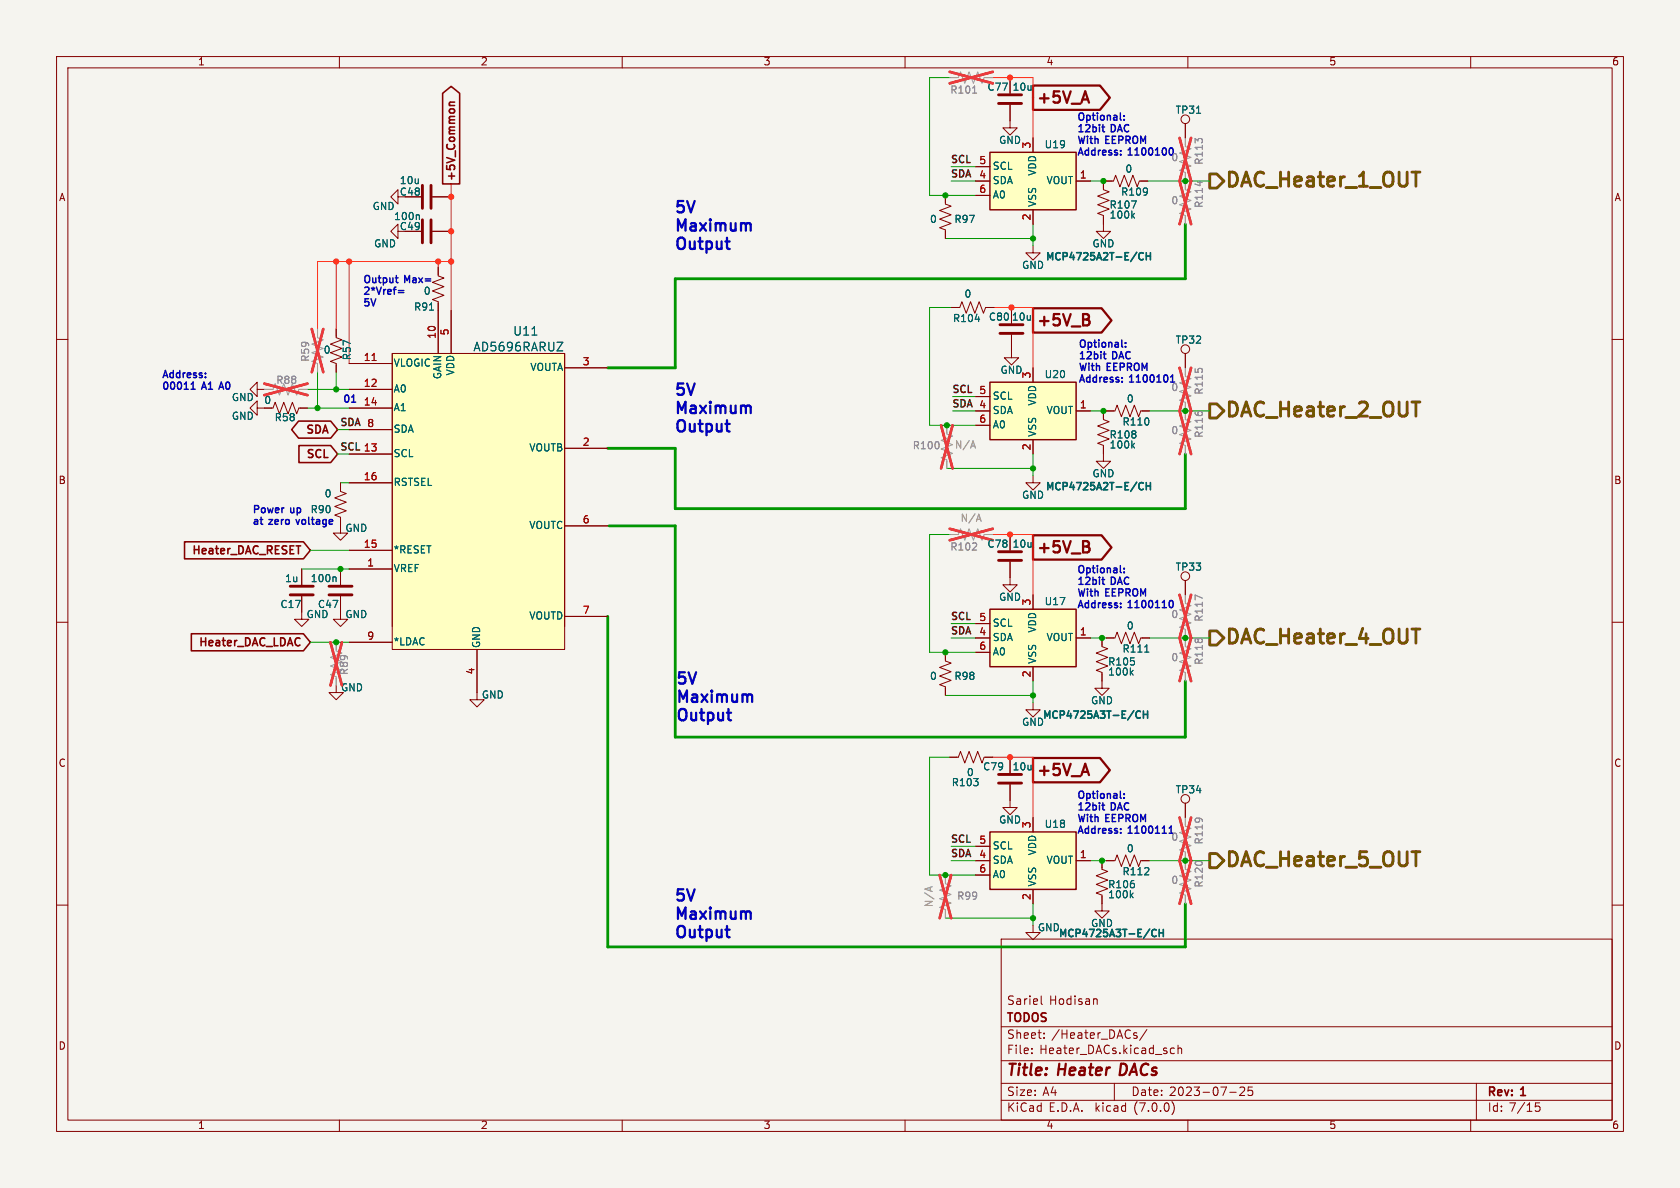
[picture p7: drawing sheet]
<svg xmlns="http://www.w3.org/2000/svg" width="297mm" height="210mm" viewBox="0 0 297 210" stroke-linecap="round" stroke-linejoin="round" font-family="sans-serif">
<path d="M0 0h297v210h-297z" fill="#f5f4ef" stroke="#f5f4ef" stroke-width=".18"/>
<g fill="none" stroke="#840000" stroke-width=".18">
<path d="M10 10h277v190h-277zM12 12h273v186h-273zM60 10v2M110 10v2M160 10v2M178.6 18.5v4.1h1.2l-1.2 1.3-1.3-1.3h1.3M178.6 13.7v2.8M210 10v2M260 10v2M70.4 34.8v-1.3l-1.3 1.3 1.3 1.3v-1.3h4M76.5 34.8h2.7M167.1 34.5v1.6l1 .3-2 .8 2 .8-2 .7 2 .8-2 .8 1 .3v1.6"/>
<path d="M172.5 32h2.5M172.5 29.5h2.5M172.5 34.5h2.5M182.6 24.4v2.5M182.6 37.1v2.5M190.2 32h2.6M195.1 32v1.5l1 .4-2 .8 2 .7-2 .8 2 .8-2 .7 1 .4v2.8h1.2l-1.2 1.3-1.3-1.3h1.3M195.3 32h1.5l.4-1 .8 2 .8-2 .7 2 .8-2 .7 2 .4-1h1.5M209.5 21.8v2.6M10 60h2M59.4 58.2v1.5l1.1 .4-2.1 .7 2.1 .8-2.1 .8 2.1 .7-2.1 .8 1 .4v1.5M70.4 40.9v-1.3l-1.3 1.3 1.3 1.3v-1.3h4"/>
<path d="M76.5 40.9h2.7M77.5 47.2v1.6l1 .3-2 .8 2 .8-2 .7 2 .8-2 .8 1 .3v9.2M79.8 54.9v7.6M168.1 54.4h1.6l.4-1.1 .7 2.1 .8-2.1 .7 2.1 .8-2.1 .8 2.1 .3-1h1.6M178.8 59.2v4h1.3l-1.3 1.3-1.3-1.3h1.3M178.8 54.4v2.8M182.6 43.4v1.3h1.3l-1.3 1.3-1.2-1.3h1.2M285 60h2M45.5 72.1v-1.2l-1.3 1.2 1.3 1.3v-1.3h1.2M45.5 68.8v-1.2l-1.3 1.2 1.3 1.3v-1.3h1.2M48 72.1h.3l.3-1 .8 2.1 .8-2.1 .7 2.1 .8-2.1 .8 2.1 .3-1.1h1.6M61.7 64.3h7.6"/>
<path d="M61.7 68.8h7.6M61.7 72.1h7.6M61.7 75.9h7.6M69.3 62.5h30.5v52.3h-30.5zM69.3 62.5v48.2M99.8 62.5v48.2M99.8 79.2h7.6M99.8 65h7.6M172.5 72.6h2.5M172.5 70.1h2.5M172.5 75.2h2.5M182.6 65v2.6"/>
<path d="M182.6 77.7v2.6M190.2 72.6h2.6M195.1 72.6v1.6l1 .3-2 .8 2 .8-2 .7 2 .8-2 .8 1 .3v2.8h1.2l-1.2 1.3-1.3-1.3h1.3M195.6 72.6h1.5l.4-1 .7 2.1 .8-2.1 .8 2.1 .7-2.1 .8 2.1 .4-1.1h1.5M209.5 62.5v2.5M60.2 85.3v1.6l1 .3-2 .8 2 .8-2 .7 2 .8-2 .8 1 .3v2.8h1.3l-1.3 1.3-1.3-1.3h1.3M61.7 80.3h7.6M61.7 97.3h7.6M61.7 85.3h7.6M99.8 93h7.6M178.6 99.3v4.1h1.2l-1.2 1.2-1.3-1.2h1.3M178.6 94.5v2.8"/>
<path d="M182.6 84.1v1.2h1.3l-1.3 1.3-1.2-1.3h1.2M10 110h2M53.3 105.4v4.1h1.3l-1.3 1.2-1.2-1.2h1.2M53.3 100.6v2.8M60.2 105.4v4.1h1.3l-1.3 1.2-1.3-1.2h1.3M60.2 100.6v2.8M61.7 100.6h7.6M61.7 113.5h7.6M84.3 114.8v8.9h1.3l-1.3 1.3-1.2-1.3h1.2M99.8 109h7.6M167.1 115.3v1.5l1 .4-2 .8 2 .7-2 .8 2 .8-2 .7 1 .4v1.5M172.5 112.8h2.5"/>
<path d="M172.5 110.2h2.5M172.5 115.3h2.5M182.6 105.2v2.5M182.6 117.9v2.5M190.2 112.8h2.6M194.8 112.8v1.5l1 .4-2 .7 2 .8-2 .8 2 .7-2 .8 1 .4v2.8h1.3l-1.3 1.2-1.3-1.2h1.3M195.6 112.8h1.5l.4-1 .7 2 .8-2 .8 2 .7-2 .8 2 .4-1h1.5M209.5 102.6v2.6M285 110h2M59.4 121.2v1.2h1.3l-1.3 1.3-1.2-1.3h1.2M167.9 133.9h1.5l.4-1.1 .8 2.1 .7-2.1 .8 2.1 .7-2.1 .8 2.1 .4-1h1.5M178.6 138.7v4h1.2l-1.2 1.3-1.3-1.3h1.3"/>
<path d="M178.6 133.9v2.8M182.6 124.2v1.3h1.3l-1.3 1.2-1.2-1.2h1.2M10 160h2M172.5 152.1h2.5M172.5 149.6h2.5M172.5 154.7h2.5M182.6 144.5v2.6M182.6 157.2v2.6M190.2 152.1h2.6M194.8 152.1v1.6l1 .4-2 .7 2 .8-2 .7 2 .8-2 .8 1 .3v2.8h1.3l-1.3 1.3-1.3-1.3h1.3M195.6 152.1h1.5l.4-1 .7 2.1 .8-2.1 .8 2.1 .7-2.1 .8 2.1 .4-1.1h1.5M209.5 142v2.5"/>
<path d="M285 160h2M177 166h108v32h-108zM182.6 163.6v1.2h1.3l-1.3 1.3-1.2-1.3h1.2M184.1 176.1v1.2l.2 .3M193.5 176.6h.3l.2 .2v.8M60 198v2M110 198v2M160 198v2M177 194.5h108M177 191.5h108M177 187.5h108M177 181.5h108"/>
<path d="M182.4 186.1v.2M182.4 185.3v.2M184.6 183.4v.2M184.6 182.6v.2M197 191.5v3M200.6 182.6h.4M200.6 183.1h.4v.2l-.2 .3h-.3M202.8 182l-1.3 1.9M207 186.2h.6M207 185.3h.6M207.2 194.8a1.74 1.74 0 0 1 0 2.2M208.3 185.4l.2-.1h.3l.1 1"/>
<path d="M208.3 184.8v1.5M210 198v2M217.4 193.1h1.1M219.2 192.3l.6-.1 .2 .1v.3l-.9 1.1h.9M221.4 192.2h-.7l-.1 .7 .2-.2 .5 .1 .2 .2-.1 .5-.2 .2-.6-.2M260 198v2M261 191.5v6.5M271.5 195h.7M271.5 195.6l.5-.1 .3 .3-.2 .6h-.6"/>
<circle cx="209.5" cy="21.1" r=".76"/>
<circle cx="209.5" cy="61.7" r=".76"/>
<circle cx="209.5" cy="101.9" r=".76"/>
<circle cx="209.5" cy="141.2" r=".76"/>
</g>
<g fill="none" stroke="#9c9b98" stroke-width=".18">
<path d="M167.9 13.7h1.5l.4-1 .8 2 .7-2 .8 2 .7-2 .8 2 .4-1h1.5M209.5 24.4v1.5l1.1 .4-2.1 .8 2.1 .7-2.1 .8 2.1 .7-2.1 .8 1 .4v3l1.1 .4-2.1 .8 2.1 .7-2.1 .8 2.1 .8-2.1 .7 1 .4v1.5M56.1 58.2v1.5l1 .4-2 .7 2 .8-2 .8 2 .7-2 .8 1 .4v1.5M46.7 68.8h1.6l.3-1 .8 2.1 .8-2.1 .7 2.1 .8-2.1 .8 2.1 .3-1.1h1.6M167.4 75.2v1.5l1 .4-2 .8 2 .7-2 .8 2 .7-2 .8 1 .4v1.5M171.7 78.8h.6M172 77.9l.4 1.3M209.5 65v1.5l1.1 .4-2.1 .8 2.1 .8-2.1 .7 2.1 .8-2.1 .7 1 .4v3.1l1.1 .3-2.1 .8 2.1 .8-2.1 .7 2.1 .8-2.1 .8 1 .3v1.6M167.9 94.5h1.5l.4-1 .8 2 .7-2 .8 2 .7-2 .8 2 .4-1h1.5M172.7 91.8h.6M173 90.9l.5 1.3M59.4 113.5v1.6l1.1 .3-2.1 .8 2.1 .8-2.1 .7 2.1 .8-2.1 .8 1 .3v1.6"/>
<path d="M209.5 105.2v1.5l1.1 .4-2.1 .7 2.1 .8-2.1 .7 2.1 .8-2.1 .8 1 .4v3l1.1 .4-2.1 .7 2.1 .8-2.1 .8 2.1 .7-2.1 .8 1 .4v1.5M164.4 156.9v.6M164.8 156.7l-1.3 .5M167.1 154.7v1.5l1 .4-2 .8 2 .7-2 .8 2 .7-2 .8 1 .4v1.5M209.5 144.5v1.6l1.1 .3-2.1 .8 2.1 .8-2.1 .7 2.1 .8-2.1 .7 1 .4v3.1l1.1 .4-2.1 .7 2.1 .8-2.1 .7 2.1 .8-2.1 .8 1 .3v1.6"/>
</g>
<g fill="none" stroke="#eb3a3d" stroke-width=".46">
<path d="M167.9 12.7l7.6 2M175.5 12.7l-7.6 2M208.5 24.4l2.1 7.6-2.1 7.6M210.6 24.4l-2.1 7.6 2.1 7.6M55.1 58.2l2 7.6M57.1 58.2l-2 7.6M46.7 67.8l7.7 2.1M54.4 67.8l-7.7 2.1M166.4 75.2l2 7.6M168.4 75.2l-2 7.6M208.5 65l2.1 7.6-2.1 7.7M210.6 65l-2.1 7.6 2.1 7.7"/>
<path d="M167.9 93.5l7.6 2M175.5 93.5l-7.6 2M58.4 113.5l2.1 7.7M60.5 113.5l-2.1 7.7M208.5 105.2l2.1 7.6-2.1 7.6M210.6 105.2l-2.1 7.6 2.1 7.6M166.1 154.7l2 7.6M168.1 154.7l-2 7.6M208.5 144.5l2.1 7.6-2.1 7.7M210.6 144.5l-2.1 7.6 2.1 7.7"/>
</g>
<g fill="none" stroke="#840000" stroke-width=".51">
<path d="M176.5 18.3h4.1M176.5 16.8h4.1M74.7 32.8v4M74.7 38.9v4M76.2 32.8v4M76.2 38.9v4M176.8 58.9h4M176.8 57.4h4M176.5 99.1h4.1M176.5 97.5h4.1M51.3 105.2h4.1M51.3 103.6h4.1"/>
<path d="M58.2 105.2h4M58.2 103.6h4M176.5 138.4h4.1M176.5 136.9h4.1"/>
</g>
<path d="M171.9 16.5h.8" fill="none" stroke="#939391" stroke-width=".18"/>
<g fill="none" stroke="#006464" stroke-width=".18">
<path d="M74 38l.1 .2v.6M200.2 38.1l.4 .5M200.6 37.7l-.5 .5M94.1 59.2h.8M98.5 60.5h1l-1 1.5h1M200.2 78.7l.4 .5M200.6 78.4l-.5 .4M59.2 102l.2 .2v.6M200 118.9l.3 .4M200.3 118.5l-.5 .5M202.4 115.3h.7M200 158.2l.3 .5"/>
<path d="M200.3 157.9l-.5 .4"/>
</g>
<g fill="#ffffc2" stroke="#ffffc2" stroke-width=".18">
<path d="M175 26.9h15.2v10.2h-15.2z"/>
<path d="M175 107.7h15.2v10.2h-15.2z"/>
<path d="M69.3 62.5h30.5v52.3h-30.5z"/>
<path d="M175 67.6h15.2v10.1h-15.2z"/>
<path d="M175 147.1h15.2v10.1h-15.2z"/>
</g>
<path d="M175 26.9h15.2v10.2h-15.2zM175 67.6h15.2v10.1h-15.2zM175 107.7h15.2v10.2h-15.2zM175 147.1h15.2v10.1h-15.2z" fill="none" stroke="#840000" stroke-width=".25"/>
<g fill="none" stroke="#006464" stroke-width=".25">
<path d="M202.1 44.8a.6 .6 0 0 0-.8 .4 .6 .6 0 0 0 .6 .7l.2-.1M202.7 44.7v1.2M202.7 45.3h.7M203.4 44.7v1.2M202.1 85.4a.6 .6 0 0 0-.8 .4 .6 .6 0 0 0 .6 .8l.2-.1M202.7 85.3v1.3M202.7 85.9h.7M203.4 85.3v1.3M201.6 125.8a.6 .6 0 0 0-.8 .4 .6 .6 0 0 0 .6 .8l.2-.2M202.1 125.7v1.3M202.1 126.3h.8M202.9 125.7v1.3"/>
<path d="M204.4 164.4a.6 .6 0 0 0-.8 .4 .6 .6 0 0 0 .6 .8l.2-.2M204.9 164.3v1.3M204.9 164.9h.8M205.7 164.3v1.3"/>
</g>
<path d="M65.8 63.7h.7" fill="none" stroke="#a90000" stroke-width=".18"/>
<path d="M213.9 30.8h1.2l1.3 1.2-1.3 1.3h-1.2zM213.9 71.4h1.2l1.3 1.2-1.3 1.3h-1.2zM213.9 111.5h1.2l1.3 1.3-1.3 1.2h-1.2zM213.9 150.9h1.2l1.3 1.2-1.3 1.3h-1.2z" fill="none" stroke="#725600" stroke-width=".5"/>
<path d="M182.6 15.1h11.9l1.7 2.2-1.7 2.1h-11.9zM182.6 54.5h12.1l1.8 2.1-1.8 2.2h-12.1zM182.6 94.6h12.1l1.8 2.2-1.8 2.1h-12.1zM182.6 134h11.9l1.7 2.1-1.7 2.2h-11.9z" fill="none" stroke="#840000" stroke-width=".4"/>
<path d="M78.3 16.5l1.5-1.2 1.5 1.2v16h-3zM80.4 18.1h-.8l-.2 .2v.2M52.8 74.4h5.7l1.2 1.5-1.2 1.6h-5.7l-1.2-1.6zM52.8 78.8h5.7l1.2 1.5-1.2 1.5h-5.7zM32.6 95.8h21l1.3 1.5-1.3 1.5h-21zM33.8 112h19.8l1.3 1.5-1.3 1.5h-19.8z" fill="none" stroke="#840000" stroke-width=".28"/>
<g fill="none" stroke="#0000c2" stroke-width=".25">
<path d="M195.2 23.3h.1M198.7 21.1v.1M198.7 20.5v.1M207 26.1l.3 .2 .1 .6M70.4 51.4h1M70.4 51.7h1M33.8 68.8h.7M33.9 67.8l.2-.3v1.3M195.4 63.4h.1M199 61.2v.2M199 60.6v.1M206.9 67.5h.8"/>
<path d="M206.9 66.6l.4-.3v1.2M195.2 103.3h.1M198.7 100.5v.1M198.7 101.1v.1M207 106.1a.68 .68 0 0 1 .4 .7 .68 .68 0 0 1-.4 .6M195.2 143.2h.1M198.7 140.3v.2M198.7 141v.1M206.7 146.4l.3-.4v1.3"/>
</g>
<g fill="none" stroke="#009600" stroke-width=".18">
<path d="M167.9 13.7h-3.6v20.8h8.2M168.1 32h4.4M168.1 29.5h4.4M182.6 39.6v3.8M192.8 32h2.5M202.9 32h11M167.1 42.2h15.5M168.1 54.4h-3.8v20.8h8.2M54.4 68.8h7.3M54.4 72.1h7.3M56.1 65.8v6.3M59.4 65.8v3"/>
<path d="M168.4 72.6h4.1M168.4 70.1h4.1M192.8 72.6h2.8M203.2 72.6h10.7M54.9 97.3h6.8M60.2 85.3h1.5M107.4 93h.3M167.4 82.8h15.2M167.9 94.5h-3.6v20.8h8.2M182.6 80.3v3.8M53.3 100.6h8.4M54.9 113.5h6.8"/>
<path d="M168.1 110.2h4.4M168.1 112.8h4.4M192.8 112.8h2.8M203.2 112.8h10.7M167.1 122.9h15.5M167.9 133.9h-3.6v20.8h8.2M182.6 120.4v3.8M168.1 152.1h4.4M168.1 149.6h4.4M182.6 159.8v3.8M192.8 152.1h2.8M203.2 152.1h10.7"/>
<path d="M167.1 162.3h15.5"/>
</g>
<path d="M175.5 13.7h7.1v10.7M79.2 34.8h.6M79.8 32.5v22.4M59.4 46.2v12M61.7 46.2v18.1M77.5 46.2v1M79.2 40.9h.6M79.8 46.2h-23.7v12M175.8 54.4h6.8v10.6M175.5 94.5h7.1v10.7M175.5 133.9h7.1v10.6" fill="none" stroke="#ff2e17" stroke-width=".18"/>
<path d="M209.5 39.6v9.7h-90.1v15.7h-12M107.4 79.2h12v10.7h90.1v-9.6M107.7 93h11.7v37.3h90.1v-9.9M107.4 109v58.4h102.1v-7.6" fill="none" stroke="#009600" stroke-width=".5"/>
<g fill="#ff2e17" stroke="#ff2e17" stroke-width=".18">
<circle cx="178.6" cy="13.7" r=".46"/>
<circle cx="178.6" cy="94.5" r=".46"/>
<circle cx="178.8" cy="54.4" r=".46"/>
<circle cx="59.4" cy="46.2" r=".46"/>
<circle cx="61.7" cy="46.2" r=".46"/>
<circle cx="77.5" cy="46.2" r=".46"/>
<circle cx="79.8" cy="34.8" r=".46"/>
<circle cx="79.8" cy="46.2" r=".46"/>
<circle cx="79.8" cy="40.9" r=".46"/>
<circle cx="178.6" cy="133.9" r=".46"/>
</g>
<g fill="#009600" stroke="#009600" stroke-width=".18">
<circle cx="167.1" cy="34.5" r=".46"/>
<circle cx="182.6" cy="42.2" r=".46"/>
<circle cx="195.1" cy="32" r=".46"/>
<circle cx="59.4" cy="68.8" r=".46"/>
<circle cx="56.1" cy="72.1" r=".46"/>
<circle cx="59.4" cy="113.5" r=".46"/>
<circle cx="60.2" cy="100.6" r=".46"/>
<circle cx="167.4" cy="75.2" r=".46"/>
<circle cx="167.1" cy="115.3" r=".46"/>
<circle cx="182.6" cy="82.8" r=".46"/>
<circle cx="195.1" cy="72.6" r=".46"/>
<circle cx="182.6" cy="122.9" r=".46"/>
<circle cx="209.5" cy="152.1" r=".46"/>
<circle cx="194.8" cy="152.1" r=".46"/>
<circle cx="182.6" cy="162.3" r=".46"/>
<circle cx="167.1" cy="154.7" r=".46"/>
<circle cx="209.5" cy="72.6" r=".46"/>
<circle cx="209.5" cy="112.8" r=".46"/>
<circle cx="194.8" cy="112.8" r=".46"/>
<circle cx="209.5" cy="32" r=".46"/>
</g>
<g font-size="3.5" fill="#725600">
<text x="216.7" y="33.9">DAC_Heater_1_OUT</text>
<text x="216.7" y="74.5">DAC_Heater_2_OUT</text>
<text x="216.7" y="114.7">DAC_Heater_4_OUT</text>
<text x="216.7" y="154">DAC_Heater_5_OUT</text>
</g>
<g font-size="2.8" fill="#840000">
<text x="183.4" y="18.9">+5V_A</text>
<text x="183.4" y="58.3">+5V_B</text>
<text x="183.4" y="98.4">+5V_B</text>
<text x="183.4" y="137.8">+5V_A</text>
<text x="178" y="190.8">Title:</text>
<text x="187.1" y="190.8">Heater</text>
<text x="198.6" y="190.8">DACs</text>
</g>
<g font-size="2.8" fill="#0000c2">
<text x="119.4" y="38">5V</text>
<text x="119.4" y="41.2">Maximum</text>
<text x="119.4" y="44.5">Output</text>
<text x="119.4" y="70.2">5V</text>
<text x="119.4" y="73.5">Maximum</text>
<text x="119.4" y="76.7">Output</text>
<text x="119.6" y="121.3">5V</text>
<text x="119.6" y="124.5">Maximum</text>
<text x="119.6" y="127.8">Output</text>
<text x="119.4" y="159.6">5V</text>
<text x="119.4" y="162.9">Maximum</text>
<text x="119.4" y="166.1">Output</text>
</g>
<g font-size="2.1" fill="#006464">
<text x="90.7" y="59.6">U11</text>
<text x="83.6" y="62.4">AD5696RARUZ</text>
</g>
<g font-size="2.1" fill="#840000">
<text x="178" y="177.9">Sariel</text>
<text x="185.5" y="177.9">Hodisan</text>
<text x="178" y="183.9">Sheet:</text>
<text x="178" y="181.1">TODOS</text>
<text x="185.9" y="183.9">/Heater_DACs/</text>
<text x="178" y="186.6">File:</text>
<text x="183.8" y="186.6">Heater_DACs.kicad_sch</text>
<text x="178" y="196.8">KiCad</text>
<text x="178" y="194">Size:</text>
<text x="184.3" y="194">A4</text>
<text x="185.4" y="196.8">E.D.A.</text>
<text x="193.7" y="196.8">kicad</text>
<text x="200" y="194">Date:</text>
<text x="200.6" y="196.8">(7.0.0)</text>
<text x="206.7" y="194">2023-07-25</text>
<text x="263" y="194.2">Rev:</text>
<text x="263" y="196.8">Id: 7/15</text>
<text x="269" y="194.2">1</text>
</g>
<g font-size="1.9" fill="#840000">
<text x="80.9" y="32" transform="rotate(-90 80.9 32)">+5V_Common</text>
<text x="53.8" y="77.1">SDA</text>
<text x="53.8" y="81.4">SCL</text>
<text x="33.6" y="98.4">Heater_DAC_RESET</text>
<text x="34.8" y="114.7">Heater_DAC_LDAC</text>
</g>
<g font-size="1.8" fill="#840000">
<text x="35" y="11.8">1</text>
<text x="85" y="11.8">2</text>
<text x="135" y="11.8">3</text>
<text x="185" y="11.8">4</text>
<text x="235" y="11.8">5</text>
<text x="285" y="11.8">6</text>
<text x="10.4" y="35.8">A</text>
<text x="285.4" y="35.8">A</text>
<text x="46.7" y="71.7">0</text>
<text x="10.3" y="85.8">B</text>
<text x="285.3" y="85.8">B</text>
<text x="10.3" y="135.8">C</text>
<text x="285.3" y="135.8">C</text>
<text x="10.3" y="185.8">D</text>
<text x="285.3" y="185.8">D</text>
<text x="35" y="199.8">1</text>
<text x="85" y="199.8">2</text>
<text x="135" y="199.8">3</text>
<text x="185" y="199.8">4</text>
<text x="235" y="199.8">5</text>
<text x="285" y="199.8">6</text>
</g>
<g font-size="1.8" fill="#939391">
<text x="167.9" y="16.8">R101</text>
<text x="207" y="28.8">0</text>
<text x="212.9" y="29.2" transform="rotate(-90 212.9 29.2)">R113</text>
<text x="207" y="36.4">0</text>
<text x="212.9" y="36.8" transform="rotate(-90 212.9 36.8)">R114</text>
<text x="54.9" y="64" transform="rotate(-90 54.9 64)">R59</text>
<text x="48.8" y="68.1">R88</text>
<text x="207" y="69.4">0</text>
<text x="212.9" y="69.8" transform="rotate(-90 212.9 69.8)">R115</text>
<text x="207" y="77">0</text>
<text x="212.9" y="77.5" transform="rotate(-90 212.9 77.5)">R116</text>
<text x="161.3" y="79.7">R100</text>
<text x="167.9" y="97.6">R102</text>
<text x="207" y="109.5">0</text>
<text x="212.9" y="110" transform="rotate(-90 212.9 110)">R117</text>
<text x="61.8" y="119.4" transform="rotate(-90 61.8 119.4)">R89</text>
<text x="207" y="117.2">0</text>
<text x="212.9" y="117.6" transform="rotate(-90 212.9 117.6)">R118</text>
<text x="207" y="148.9">0</text>
<text x="212.9" y="149.3" transform="rotate(-90 212.9 149.3)">R119</text>
<text x="169.2" y="159.3">R99</text>
<text x="207" y="156.5">0</text>
<text x="212.9" y="157" transform="rotate(-90 212.9 157)">R120</text>
</g>
<g font-size="1.8" fill="#006464">
<text x="174.5" y="16.3">C77</text>
<text x="179" y="16.3">10u</text>
<text x="207.8" y="20.4">TP31</text>
<text x="176.6" y="25.7">GND</text>
<text x="184.6" y="26.5">U19</text>
<text x="70.6" y="34.9">C48</text>
<text x="70.6" y="32.8">10u</text>
<text x="175.5" y="32.8">SDA</text>
<text x="175.5" y="30.3">SCL</text>
<text x="175.5" y="35.4">A0</text>
<text x="183.5" y="31.2" transform="rotate(-90 183.5 31.2)">VDD</text>
<text x="184.9" y="32.8">VOUT</text>
<text x="198.1" y="34.9">R109</text>
<text x="198.9" y="30.8">0</text>
<text x="65.8" y="37.4">GND</text>
<text x="69.6" y="39.2">100n</text>
<text x="70.6" y="41">C49</text>
<text x="164.3" y="39.7">0</text>
<text x="168.7" y="39.7">R97</text>
<text x="183.5" y="36.6" transform="rotate(-90 183.5 36.6)">VSS</text>
<text x="196.1" y="37.1">R107</text>
<text x="196.1" y="38.9">100k</text>
<text x="66.1" y="44">GND</text>
<text x="180.6" y="47.8">GND</text>
<text x="184.7" y="46.4">MCP4725A2T-E/CH</text>
<text x="193.1" y="44">GND</text>
<text x="74.9" y="52.4">0</text>
<text x="170.4" y="52.9">0</text>
<text x="73.1" y="55.2">R91</text>
<text x="168.4" y="57.2">R104</text>
<text x="174.8" y="57">C80</text>
<text x="178.8" y="57">10u</text>
<text x="57.2" y="62.8">0</text>
<text x="62.3" y="63.7" transform="rotate(-90 62.3 63.7)">R57</text>
<text x="69.6" y="65.1">VLOGIC</text>
<text x="93.6" y="65.8">VOUTA</text>
<text x="207.8" y="61">TP32</text>
<text x="40.9" y="71.2">GND</text>
<text x="69.6" y="69.7">A0</text>
<text x="78.3" y="67.2" transform="rotate(-90 78.3 67.2)">GAIN</text>
<text x="80.6" y="66.5" transform="rotate(-90 80.6 66.5)">VDD</text>
<text x="175.5" y="70.9">SCL</text>
<text x="176.8" y="66.4">GND</text>
<text x="183.5" y="71.8" transform="rotate(-90 183.5 71.8)">VDD</text>
<text x="184.6" y="67.1">U20</text>
<text x="199.1" y="71.4">0</text>
<text x="40.9" y="74.5">GND</text>
<text x="48.5" y="74.7">R58</text>
<text x="69.6" y="73">A1</text>
<text x="69.6" y="76.8">SDA</text>
<text x="175.5" y="73.5">SDA</text>
<text x="175.5" y="76">A0</text>
<text x="183.5" y="77.2" transform="rotate(-90 183.5 77.2)">VSS</text>
<text x="184.9" y="73.5">VOUT</text>
<text x="196.1" y="77.8">R108</text>
<text x="198.4" y="75.5">R110</text>
<text x="69.6" y="81.1">SCL</text>
<text x="93.5" y="80.1">VOUTB</text>
<text x="196.1" y="79.6">100k</text>
<text x="57.3" y="88.2">0</text>
<text x="69.6" y="86.2">RSTSEL</text>
<text x="180.6" y="88.5">GND</text>
<text x="184.7" y="87.1">MCP4725A2T-E/CH</text>
<text x="193.1" y="84.6">GND</text>
<text x="54.9" y="91">R90</text>
<text x="61" y="94.3">GND</text>
<text x="93.5" y="93.8">VOUTC</text>
<text x="69.6" y="101.4">VREF</text>
<text x="69.6" y="98.1">*RESET</text>
<text x="174.5" y="97.1">C78</text>
<text x="179" y="97.1">10u</text>
<text x="207.8" y="101.2">TP33</text>
<text x="49.5" y="107.8">C17</text>
<text x="50.3" y="103.2">1u</text>
<text x="54.9" y="103.2">100n</text>
<text x="56.1" y="107.8">C47</text>
<text x="176.6" y="106.5">GND</text>
<text x="184.6" y="107.3">U17</text>
<text x="54.1" y="109.5">GND</text>
<text x="61" y="109.5">GND</text>
<text x="93.5" y="109.8">VOUTD</text>
<text x="175.5" y="113.6">SDA</text>
<text x="175.5" y="111.1">SCL</text>
<text x="183.5" y="112" transform="rotate(-90 183.5 112)">VDD</text>
<text x="184.9" y="113.6">VOUT</text>
<text x="199.1" y="111.6">0</text>
<text x="69.6" y="114.4">*LDAC</text>
<text x="85.2" y="114.6" transform="rotate(-90 85.2 114.6)">GND</text>
<text x="175.5" y="116.1">A0</text>
<text x="183.5" y="117.3" transform="rotate(-90 183.5 117.3)">VSS</text>
<text x="195.8" y="117.9">R105</text>
<text x="195.8" y="119.7">100k</text>
<text x="198.4" y="115.6">R111</text>
<text x="60.2" y="122.5">GND</text>
<text x="85.1" y="123.8">GND</text>
<text x="164.3" y="120.5">0</text>
<text x="168.7" y="120.5">R98</text>
<text x="192.8" y="124.8">GND</text>
<text x="180.6" y="128.6">GND</text>
<text x="184.2" y="127.4">MCP4725A3T-E/CH</text>
<text x="170.9" y="137.5">0</text>
<text x="173.7" y="136.5">C79</text>
<text x="179" y="136.5">10u</text>
<text x="168.2" y="139.3">R103</text>
<text x="207.8" y="140.5">TP34</text>
<text x="176.6" y="145.9">GND</text>
<text x="184.6" y="146.6">U18</text>
<text x="175.5" y="153">SDA</text>
<text x="175.5" y="150.4">SCL</text>
<text x="175.5" y="155.5">A0</text>
<text x="183.5" y="151.3" transform="rotate(-90 183.5 151.3)">VDD</text>
<text x="184.9" y="153">VOUT</text>
<text x="198.4" y="155">R112</text>
<text x="199.1" y="150.9">0</text>
<text x="183.5" y="156.7" transform="rotate(-90 183.5 156.7)">VSS</text>
<text x="195.8" y="157.3">R106</text>
<text x="195.8" y="159.1">100k</text>
<text x="183.4" y="164.9">GND</text>
<text x="187" y="166.1">MCP4725A3T-E/CH</text>
<text x="192.8" y="164.1">GND</text>
</g>
<g font-size="1.8" fill="#0000c2">
<text x="190.5" y="21.5">Optional:</text>
<text x="190.5" y="23.6">12bit</text>
<text x="196.5" y="23.6">DAC</text>
<text x="190.5" y="25.6">With</text>
<text x="190.5" y="27.7">Address:</text>
<text x="195.6" y="25.6">EEPROM</text>
<text x="199.6" y="27.7">1100100</text>
<text x="64.3" y="50.2">Output</text>
<text x="64.3" y="52.3">2*Vref=</text>
<text x="71.6" y="50.2">Max=</text>
<text x="64.3" y="54.4">5V</text>
<text x="190.8" y="61.6">Optional:</text>
<text x="190.8" y="63.7">12bit</text>
<text x="190.8" y="65.8">With</text>
<text x="195.8" y="65.8">EEPROM</text>
<text x="196.8" y="63.7">DAC</text>
<text x="28.7" y="67">Address:</text>
<text x="28.7" y="69.1">00011</text>
<text x="35.9" y="69.1">A1 A0</text>
<text x="60.7" y="71.4">01</text>
<text x="190.8" y="67.8">Address:</text>
<text x="199.8" y="67.8">1100101</text>
<text x="44.7" y="90.9">Power</text>
<text x="44.7" y="93">at</text>
<text x="47.7" y="93">zero</text>
<text x="51.5" y="90.9">up R90</text>
<text x="52.9" y="93">voltage</text>
<text x="190.5" y="101.5">Optional:</text>
<text x="190.5" y="103.6">12bit</text>
<text x="190.5" y="105.6">With</text>
<text x="190.5" y="107.7">Address:</text>
<text x="195.6" y="105.6">EEPROM</text>
<text x="196.5" y="103.6">DAC</text>
<text x="199.6" y="107.7">1100110</text>
<text x="190.5" y="141.4">Optional:</text>
<text x="190.5" y="143.5">12bit</text>
<text x="196.5" y="143.5">DAC</text>
<text x="190.5" y="145.5">With</text>
<text x="190.5" y="147.6">Address:</text>
<text x="195.6" y="145.5">EEPROM</text>
<text x="199.6" y="147.6">1100111</text>
</g>
<g font-size="1.8" fill="#0f0f0f">
<text x="168.1" y="29">SCL</text>
<text x="168.1" y="31.6">SDA 4</text>
<text x="168.4" y="69.7">SCL 5</text>
<text x="168.4" y="72.2">SDA 4</text>
<text x="168.1" y="109.8">SCL</text>
<text x="168.1" y="112.3">SDA 4</text>
<text x="168.1" y="149.2">SCL</text>
<text x="168.1" y="151.7">SDA 4</text>
</g>
<g font-size="1.8" fill="#a90000">
<text x="173.1" y="29.2">5</text>
<text x="182.4" y="26.3" transform="rotate(-90 182.4 26.3)">3</text>
<text x="173.1" y="34.3">6</text>
<text x="173.1" y="31.8">4</text>
<text x="190.8" y="31.8">1</text>
<text x="182.4" y="39" transform="rotate(-90 182.4 39)">2</text>
<text x="77.2" y="59.9" transform="rotate(-90 77.2 59.9)">10</text>
<text x="79.5" y="59.3" transform="rotate(-90 79.5 59.3)">5</text>
<text x="64.3" y="64">11</text>
<text x="103" y="64.8">3</text>
<text x="64.3" y="68.6">12</text>
<text x="64.3" y="71.9">14</text>
<text x="173.1" y="69.9">5</text>
<text x="182.4" y="67" transform="rotate(-90 182.4 67)">3</text>
<text x="64.9" y="75.7">8</text>
<text x="173.1" y="74.9">6</text>
<text x="173.1" y="72.4">4</text>
<text x="190.8" y="72.4">1</text>
<text x="64.3" y="80">13</text>
<text x="103" y="79">2</text>
<text x="182.4" y="79.7" transform="rotate(-90 182.4 79.7)">2</text>
<text x="64.3" y="85.1">16</text>
<text x="103" y="92.7">6</text>
<text x="64.3" y="97">15</text>
<text x="64.9" y="100.3">1</text>
<text x="182.4" y="107.1" transform="rotate(-90 182.4 107.1)">3</text>
<text x="64.9" y="113.3">9</text>
<text x="103" y="108.7">7</text>
<text x="173.1" y="110">5</text>
<text x="173.1" y="112.5">4</text>
<text x="190.8" y="112.5">1</text>
<text x="84.1" y="119.3" transform="rotate(-90 84.1 119.3)">4</text>
<text x="173.1" y="115.1">6</text>
<text x="182.4" y="119.8" transform="rotate(-90 182.4 119.8)">2</text>
<text x="173.1" y="149.4">5</text>
<text x="182.4" y="146.5" transform="rotate(-90 182.4 146.5)">3</text>
<text x="173.1" y="154.4">6</text>
<text x="173.1" y="151.9">4</text>
<text x="190.8" y="151.9">1</text>
<text x="182.4" y="159.2" transform="rotate(-90 182.4 159.2)">2</text>
</g>
<g font-size="1.8" fill="#009600">
<text x="60.2" y="75.5">SDA 8</text>
<text x="60.2" y="79.8">SCL 13</text>
</g>
<g font-size="1.8" fill="#9c9b98">
<text x="168.7" y="79.6">N/A</text>
<text x="169.8" y="92.5">N/A</text>
<text x="165.2" y="160.4" transform="rotate(-90 165.2 160.4)">N/A</text>
</g>
</svg>
